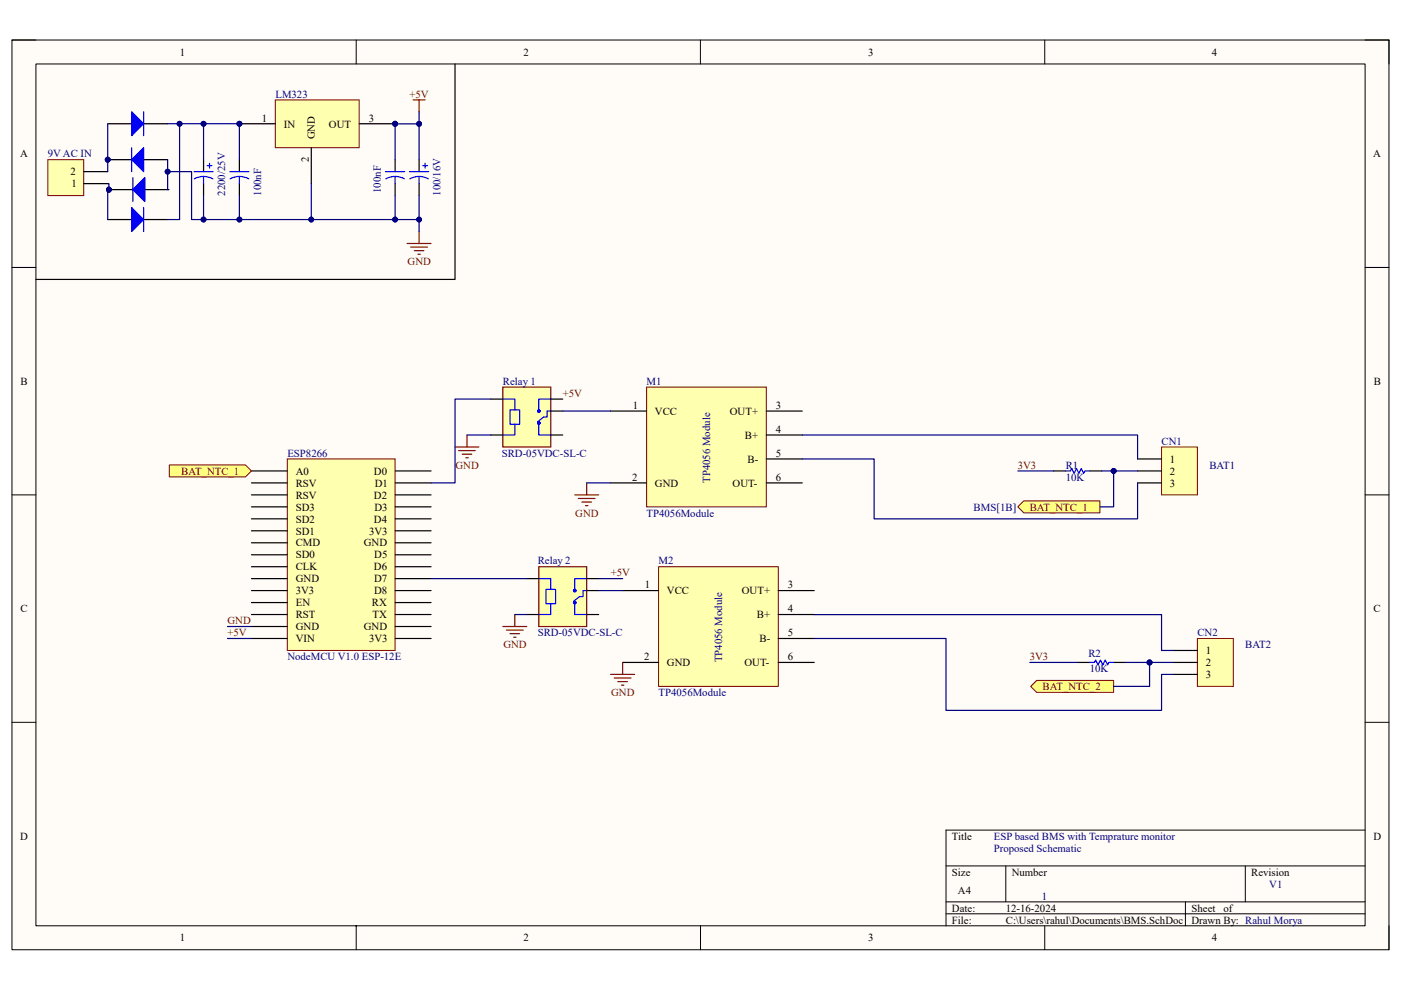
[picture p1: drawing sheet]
<svg xmlns="http://www.w3.org/2000/svg" width="297mm" height="210mm" viewBox="0 0 297 210" stroke-linecap="round" stroke-linejoin="round" font-family="sans-serif">
<path d="M2.5 8.5h292v192.9h-292z" fill="#fffcf8"/>
<path d="M2.5 8.5h292v192.9h-292z" fill="none" stroke="#000" stroke-width=".21"/>
<path d="M7.6 13.6h281.8v182.8h-281.8z" fill="#fffcf8"/>
<g fill="none" stroke="#000" stroke-width=".21">
<path d="M2.5 8.5h5.1M7.6 13.6h281.8v182.8h-281.8zM75.5 8.5v5.1M148.5 8.5v5.1M221.5 8.5v5.1M289.4 8.5h5.1v5.1M2.5 56.7h5.1M289.4 56.7h5.1M2.5 105h5.1M289.4 105h5.1M2.5 153.2h5.1M289.4 153.2h5.1"/>
<path d="M289.4 176.1h-88.8v20.3M75.5 196.4v5M148.5 196.4v5M200.6 183.7h88.8M200.6 191.3h88.8M200.6 193.8h88.8M213.3 183.7v7.6M221.5 196.4v5M251.3 191.3v5.1M264 183.7v7.6M294.5 196.4v5"/>
</g>
<path d="M60.9 97.3h22.9v40.7h-22.9z" fill="#ffffb0"/>
<path d="M60.9 97.3h22.9v40.7h-22.9z" fill="none" stroke="#800000" stroke-width=".21"/>
<g fill="none" stroke="#000" stroke-width=".25">
<path d="M53.3 99.9h7.6M83.8 99.9h7.6M53.3 117.7h7.6M53.3 115.1h7.6M53.3 112.6h7.6M53.3 110h7.6M53.3 107.5h7.6M53.3 105h7.6M53.3 102.4h7.6M83.8 117.7h7.6M83.8 115.1h7.6M83.8 112.6h7.6"/>
<path d="M83.8 110h7.6M83.8 107.5h7.6M83.8 105h7.6M83.8 102.4h7.6M53.3 135.4h7.6M53.3 132.9h7.6M53.3 130.3h7.6M53.3 127.8h7.6M53.3 125.3h7.6M53.3 122.7h7.6M53.3 120.2h7.6M83.8 135.4h7.6"/>
<path d="M83.8 132.9h7.6M83.8 130.3h7.6M83.8 127.8h7.6M83.8 125.3h7.6M83.8 122.7h7.6M83.8 120.2h7.6"/>
</g>
<path d="M106.6 82.1h10.2v12.7h-10.2z" fill="#ffffb0"/>
<path d="M106.6 82.1h10.2v12.7h-10.2z" fill="none" stroke="#800000" stroke-width=".25"/>
<g fill="none" stroke="#00f" stroke-width=".25">
<path d="M106.6 84.6h2.6v2.3h-1.1v3.1h2.1v-3.1h-1M109.2 90v2.3h-2.6M114.2 89.7v2.6h2.6M116.8 87.2h-.8v1.3h-.8l-1.2 1M116.8 84.6h-2.6v2.6"/>
<circle cx="114.2" cy="87.2" r=".25"/>
<circle cx="114.2" cy="89.7" r=".25"/>
</g>
<path d="M104.1 84.6h2.5M104.1 92.3h2.5M116.8 84.6h2.5M116.8 92.3h2.5M116.8 87.2h2.5" fill="none" stroke="#000" stroke-width=".25"/>
<path d="M114.2 120.2h10.2v12.7h-10.2z" fill="#ffffb0"/>
<path d="M114.2 120.2h10.2v12.7h-10.2z" fill="none" stroke="#800000" stroke-width=".25"/>
<g fill="none" stroke="#00f" stroke-width=".25">
<path d="M114.2 122.7h2.6v2.3h-1v3.1h2v-3.1h-1M116.8 128.1v2.2h-2.6M121.9 127.8v2.5h2.5M124.4 125.3h-.8v1.2h-.7l-1.3 1.1M124.4 122.7h-2.5v2.6"/>
<circle cx="121.9" cy="125.3" r=".25"/>
<circle cx="121.9" cy="127.8" r=".25"/>
</g>
<path d="M111.7 122.7h2.5M111.7 130.3h2.5M124.4 122.7h2.5M124.4 130.3h2.5M124.4 125.3h2.5" fill="none" stroke="#000" stroke-width=".25"/>
<path d="M246.3 94.8h7.6v10.2h-7.6z" fill="#ffffb0"/>
<path d="M246.3 94.8h7.6v10.2h-7.6z" fill="none" stroke="#800000" stroke-width=".21"/>
<path d="M241.2 97.3h5.1M241.2 99.9h5.1M241.2 102.4h5.1" fill="none" stroke="#000" stroke-width=".25"/>
<path d="M253.9 135.4h7.6v10.2h-7.6z" fill="#ffffb0"/>
<path d="M253.9 135.4h7.6v10.2h-7.6z" fill="none" stroke="#800000" stroke-width=".21"/>
<path d="M248.8 138h5.1M228.5 140.5h2.5M236.1 140.5h2.6M248.8 140.5h5.1M248.8 143h5.1" fill="none" stroke="#000" stroke-width=".25"/>
<path d="M231 140.5h1l.3-.5 .5 1 .5-1 .5 1 .5-1 .5 1 .3-.5h1" fill="none" stroke="#00f" stroke-width=".25"/>
<path d="M218.5 145.6l1.3-1.3h16.3v2.6h-16.3z" fill-rule="evenodd" fill="#ffff80"/>
<path d="M218.5 145.6l1.3-1.3h16.3v2.6h-16.3z" fill="none" stroke="#800000" stroke-width=".21"/>
<path d="M223.4 99.9h2.6M231 99.9h2.6" fill="none" stroke="#000" stroke-width=".25"/>
<path d="M226 99.9h1l.2-.5 .5 1 .5-1 .5 1 .6-1 .5 1 .2-.5h1" fill="none" stroke="#00f" stroke-width=".25"/>
<path d="M215.8 107.5l1.3-1.3h16.1v2.6h-16.1z" fill-rule="evenodd" fill="#ffff80"/>
<path d="M215.8 107.5l1.3-1.3h16.1v2.6h-16.1z" fill="none" stroke="#800000" stroke-width=".21"/>
<path d="M137.1 82.1h25.4v25.4h-25.4z" fill="#ffffb0"/>
<path d="M137.1 82.1h25.4v25.4h-25.4z" fill="none" stroke="#800000" stroke-width=".21"/>
<path d="M129.5 87.2h7.6M162.5 87.2h7.6M162.5 92.3h7.6M162.5 97.3h7.6M129.5 102.4h7.6M162.5 102.4h7.6" fill="none" stroke="#000" stroke-width=".25"/>
<path d="M139.6 120.2h25.4v25.4h-25.4z" fill="#ffffb0"/>
<path d="M139.6 120.2h25.4v25.4h-25.4z" fill="none" stroke="#800000" stroke-width=".21"/>
<path d="M132 125.3h7.6M165 125.3h7.6M165 130.3h7.6M165 135.4h7.6M132 140.5h7.6M165 140.5h7.6" fill="none" stroke="#000" stroke-width=".25"/>
<circle cx="83.8" cy="26.2" r=".51" fill="#000080"/>
<circle cx="83.8" cy="26.2" r=".51" fill="none" stroke="#000080" stroke-width=".21"/>
<circle cx="50.8" cy="26.2" r=".51" fill="#000080"/>
<circle cx="50.8" cy="26.2" r=".51" fill="none" stroke="#000080" stroke-width=".21"/>
<path d="M58.4 21.2h17.8v10.1h-17.8z" fill="#ffffb0"/>
<path d="M58.4 21.2h17.8v10.1h-17.8z" fill="none" stroke="#800000" stroke-width=".21"/>
<path d="M66 31.3v7.6M76.2 26.2h7.6" fill="none" stroke="#000" stroke-width=".25"/>
<circle cx="83.8" cy="26.2" r=".51" fill="#000080"/>
<circle cx="83.8" cy="26.2" r=".51" fill="none" stroke="#000080" stroke-width=".21"/>
<path d="M50.8 26.2h7.6" fill="none" stroke="#000" stroke-width=".25"/>
<circle cx="50.8" cy="26.2" r=".51" fill="#000080"/>
<circle cx="50.8" cy="26.2" r=".51" fill="none" stroke="#000080" stroke-width=".21"/>
<path d="M10.1 33.9h7.7v7.6h-7.7z" fill="#ffffb0"/>
<path d="M10.1 33.9h7.7v7.6h-7.7z" fill="none" stroke="#800000" stroke-width=".21"/>
<path d="M17.8 38.9h5M17.8 36.4h5M22.8 26.2h5.1M30.5 26.2h5" fill="none" stroke="#000" stroke-width=".26"/>
<path d="M27.9 23.7l2.6 2.5-2.6 2.6z" fill="#00f"/>
<path d="M27.9 23.7l2.6 2.5-2.6 2.6zM30.5 23.7v5.1" fill="none" stroke="#00f" stroke-width=".26"/>
<circle cx="22.8" cy="33.9" r=".51" fill="#000080"/>
<circle cx="22.8" cy="33.9" r=".51" fill="none" stroke="#000080" stroke-width=".21"/>
<path d="M22.8 33.9h5.1M30.5 33.9h5" fill="none" stroke="#000" stroke-width=".26"/>
<circle cx="22.8" cy="33.9" r=".51" fill="#000080"/>
<circle cx="22.8" cy="33.9" r=".51" fill="none" stroke="#000080" stroke-width=".21"/>
<path d="M27.9 33.9l2.6-2.6v5.1z" fill="#00f"/>
<path d="M27.9 33.9l2.6-2.6v5.1zM27.9 31.3v5.1" fill="none" stroke="#00f" stroke-width=".26"/>
<circle cx="23.1" cy="40.2" r=".51" fill="#000080"/>
<circle cx="23.1" cy="40.2" r=".51" fill="none" stroke="#000080" stroke-width=".21"/>
<path d="M23.1 40.2h5.1M30.7 40.2h5.1" fill="none" stroke="#000" stroke-width=".26"/>
<circle cx="23.1" cy="40.2" r=".51" fill="#000080"/>
<circle cx="23.1" cy="40.2" r=".51" fill="none" stroke="#000080" stroke-width=".21"/>
<path d="M28.2 40.2l2.5-2.5v5.1z" fill="#00f"/>
<path d="M28.2 37.7v5.1M28.2 40.2l2.5-2.5v5.1z" fill="none" stroke="#00f" stroke-width=".26"/>
<path d="M22.8 46.6h5.1M30.5 46.6h5" fill="none" stroke="#000" stroke-width=".25"/>
<path d="M27.9 44l2.6 2.6-2.6 2.5z" fill="#00f"/>
<g fill="none" stroke="#00f" stroke-width=".25">
<path d="M41.1 36.4h4.1M41.2 37.9a4.1 4.1 0 0 1 3.9 0M43.2 37.4v1.5M43.9 35.1h1M44.4 34.6v1M48.7 36.4h4.1M48.8 37.9a4.1 4.1 0 0 1 3.9 0M50.8 37.4v1.5M81.7 36.4h4.1M81.8 37.9a4.1 4.1 0 0 1 3.9 0M83.8 37.4v1.5M86.8 36.4h4.1"/>
<path d="M86.9 37.9a4.1 4.1 0 0 1 3.9 0M88.9 37.4v1.5M89.6 35.1h1M90.1 34.6v1M27.9 44l2.6 2.6-2.6 2.5zM30.5 44v5.1"/>
</g>
<path d="M96.5 13.6v45.7h-88.9M43.2 33.9v2.5M43.2 38.9v2.6M50.8 33.9v2.5M50.8 38.9v2.6M83.8 33.9v2.5M83.8 38.9v2.6M88.9 33.9v2.5M88.9 38.9v2.6" fill="none" stroke="#000" stroke-width=".25"/>
<g fill="none" stroke="#800000" stroke-width=".25">
<path d="M87.6 21.2h2.5M88.9 21.2v2.5M86.3 51.6h5.1M87.1 52.4h3.5M87.8 53.2h2.1M88.6 53.9h.5M88.9 49.1v2.5M96.5 94.8h5M97.2 95.6h3.6M98 96.3h2M98.8 97.1h.5M99 92.3v2.5"/>
<path d="M121.9 105h5M122.6 105.7h3.6M123.4 106.5h2M124.1 107.3h.5M124.4 102.4v2.6M106.6 132.9h5.1M107.4 133.6h3.5M108.1 134.4h2.1M108.9 135.2h.5M109.2 130.3v2.6M129.5 143h5.1M130.2 143.8h3.6"/>
<path d="M131 144.6h2M131.8 145.3h.5M132 140.5v2.5"/>
</g>
<path d="M35.9 98.6h16.1l1.3 1.3-1.3 1.3h-16.1z" fill-rule="evenodd" fill="#ffff80"/>
<path d="M35.9 98.6h16.1l1.3 1.3-1.3 1.3h-16.1z" fill="none" stroke="#800000" stroke-width=".21"/>
<path d="M48.2 132.9h5.1M243.7 140.5v5.1h-7.6" fill="none" stroke="#000080" stroke-width=".25"/>
<circle cx="243.7" cy="140.5" r=".51" fill="#000080"/>
<circle cx="243.7" cy="140.5" r=".51" fill="none" stroke="#000080" stroke-width=".21"/>
<path d="M119.3 87.2h10.2M124.4 102.4h5.1M48.2 135.4h5.1M243.7 140.5h5.1" fill="none" stroke="#000080" stroke-width=".25"/>
<circle cx="243.7" cy="140.5" r=".51" fill="#000080"/>
<circle cx="243.7" cy="140.5" r=".51" fill="none" stroke="#000080" stroke-width=".21"/>
<path d="M99 92.3h5.1M104.1 84.6h-7.6v17.8h-5.1M215.8 99.9h7.6M236.1 99.9h5.1M91.4 122.7h20.3M126.9 122.7h5.1M126.9 125.3h5.1" fill="none" stroke="#000080" stroke-width=".25"/>
<circle cx="236.1" cy="99.9" r=".51" fill="#000080"/>
<circle cx="236.1" cy="99.9" r=".51" fill="none" stroke="#000080" stroke-width=".21"/>
<path d="M236.1 99.9v7.6h-2.9" fill="none" stroke="#000080" stroke-width=".25"/>
<circle cx="236.1" cy="99.9" r=".51" fill="#000080"/>
<circle cx="236.1" cy="99.9" r=".51" fill="none" stroke="#000080" stroke-width=".21"/>
<path d="M170.1 97.3h15.2v12.7h55.9v-7.6M170.1 92.3h71.1v5M233.6 99.9h2.5M218.3 140.5h10.2" fill="none" stroke="#000080" stroke-width=".25"/>
<circle cx="236.1" cy="99.9" r=".51" fill="#000080"/>
<circle cx="236.1" cy="99.9" r=".51" fill="none" stroke="#000080" stroke-width=".21"/>
<path d="M238.7 140.5h5" fill="none" stroke="#000080" stroke-width=".25"/>
<circle cx="243.7" cy="140.5" r=".51" fill="#000080"/>
<circle cx="243.7" cy="140.5" r=".51" fill="none" stroke="#000080" stroke-width=".21"/>
<path d="M172.6 135.4h28v15.3h45.7v-7.7h2.5M172.6 130.4h73.7v7.6h2.5" fill="none" stroke="#000080" stroke-width=".25"/>
<path d="M22.8 38.9h.3v1.3" fill="none" stroke="#000080" stroke-width=".26"/>
<circle cx="23.1" cy="40.2" r=".51" fill="#000080"/>
<circle cx="23.1" cy="40.2" r=".51" fill="none" stroke="#000080" stroke-width=".21"/>
<path d="M23.1 40.2h-.3v6.4" fill="none" stroke="#000080" stroke-width=".25"/>
<circle cx="23.1" cy="40.2" r=".51" fill="#000080"/>
<circle cx="23.1" cy="40.2" r=".51" fill="none" stroke="#000080" stroke-width=".21"/>
<path d="M22.8 26.2v10.2" fill="none" stroke="#000080" stroke-width=".26"/>
<circle cx="22.8" cy="33.9" r=".51" fill="#000080"/>
<circle cx="22.8" cy="33.9" r=".51" fill="none" stroke="#000080" stroke-width=".21"/>
<path d="M66 38.9v7.7" fill="none" stroke="#000080" stroke-width=".25"/>
<circle cx="66" cy="46.6" r=".51" fill="#000080"/>
<circle cx="66" cy="46.6" r=".51" fill="none" stroke="#000080" stroke-width=".21"/>
<path d="M35.5 26.2h15.3v7.7" fill="none" stroke="#000080" stroke-width=".25"/>
<circle cx="38.1" cy="26.2" r=".51" fill="#000080"/>
<circle cx="38.1" cy="26.2" r=".51" fill="none" stroke="#000080" stroke-width=".21"/>
<circle cx="43.2" cy="26.2" r=".51" fill="#000080"/>
<circle cx="43.2" cy="26.2" r=".51" fill="none" stroke="#000080" stroke-width=".21"/>
<circle cx="50.8" cy="26.2" r=".51" fill="#000080"/>
<circle cx="50.8" cy="26.2" r=".51" fill="none" stroke="#000080" stroke-width=".21"/>
<path d="M88.9 23.7v2.6h-5.1v7.6" fill="none" stroke="#000080" stroke-width=".25"/>
<circle cx="83.8" cy="26.2" r=".51" fill="#000080"/>
<circle cx="83.8" cy="26.2" r=".51" fill="none" stroke="#000080" stroke-width=".21"/>
<circle cx="88.9" cy="26.3" r=".51" fill="#000080"/>
<circle cx="88.9" cy="26.3" r=".51" fill="none" stroke="#000080" stroke-width=".21"/>
<path d="M50.8 41.5v5.1" fill="none" stroke="#000080" stroke-width=".25"/>
<circle cx="50.8" cy="46.6" r=".51" fill="#000080"/>
<circle cx="50.8" cy="46.6" r=".51" fill="none" stroke="#000080" stroke-width=".21"/>
<path d="M88.9 41.5v5.1" fill="none" stroke="#000080" stroke-width=".25"/>
<circle cx="88.9" cy="46.6" r=".51" fill="#000080"/>
<circle cx="88.9" cy="46.6" r=".51" fill="none" stroke="#000080" stroke-width=".21"/>
<path d="M88.9 26.3v7.6" fill="none" stroke="#000080" stroke-width=".25"/>
<circle cx="88.9" cy="26.3" r=".51" fill="#000080"/>
<circle cx="88.9" cy="26.3" r=".51" fill="none" stroke="#000080" stroke-width=".21"/>
<path d="M83.8 41.5v5.1" fill="none" stroke="#000080" stroke-width=".25"/>
<circle cx="83.8" cy="46.6" r=".51" fill="#000080"/>
<circle cx="83.8" cy="46.6" r=".51" fill="none" stroke="#000080" stroke-width=".21"/>
<path d="M35.5 33.9v6.3h.3" fill="none" stroke="#000080" stroke-width=".26"/>
<circle cx="35.5" cy="36.4" r=".51" fill="#000080"/>
<circle cx="35.5" cy="36.4" r=".51" fill="none" stroke="#000080" stroke-width=".21"/>
<path d="M38.1 26.2v20.4h-2.6" fill="none" stroke="#000080" stroke-width=".25"/>
<circle cx="38.1" cy="26.2" r=".51" fill="#000080"/>
<circle cx="38.1" cy="26.2" r=".51" fill="none" stroke="#000080" stroke-width=".21"/>
<path d="M43.2 41.5v5.1" fill="none" stroke="#000080" stroke-width=".25"/>
<circle cx="43.2" cy="46.6" r=".51" fill="#000080"/>
<circle cx="43.2" cy="46.6" r=".51" fill="none" stroke="#000080" stroke-width=".21"/>
<path d="M43.2 26.2v7.7" fill="none" stroke="#000080" stroke-width=".25"/>
<circle cx="43.2" cy="26.2" r=".51" fill="#000080"/>
<circle cx="43.2" cy="26.2" r=".51" fill="none" stroke="#000080" stroke-width=".21"/>
<path d="M35.5 36.4h5.1v10.2h48.3v2.5" fill="none" stroke="#000080" stroke-width=".25"/>
<circle cx="35.5" cy="36.4" r=".51" fill="#000080"/>
<circle cx="35.5" cy="36.4" r=".51" fill="none" stroke="#000080" stroke-width=".21"/>
<circle cx="43.2" cy="46.6" r=".51" fill="#000080"/>
<circle cx="43.2" cy="46.6" r=".51" fill="none" stroke="#000080" stroke-width=".21"/>
<circle cx="50.8" cy="46.6" r=".51" fill="#000080"/>
<circle cx="50.8" cy="46.6" r=".51" fill="none" stroke="#000080" stroke-width=".21"/>
<circle cx="66" cy="46.6" r=".51" fill="#000080"/>
<circle cx="66" cy="46.6" r=".51" fill="none" stroke="#000080" stroke-width=".21"/>
<circle cx="83.8" cy="46.6" r=".51" fill="#000080"/>
<circle cx="83.8" cy="46.6" r=".51" fill="none" stroke="#000080" stroke-width=".21"/>
<circle cx="88.9" cy="46.6" r=".51" fill="#000080"/>
<circle cx="88.9" cy="46.6" r=".51" fill="none" stroke="#000080" stroke-width=".21"/>
<path d="M109.2 130.3h2.5" fill="none" stroke="#000080" stroke-width=".25"/>
<g font-size="2.3">
<text x="38.2" y="11.8">1</text>
<text x="111" y="11.8">2</text>
<text x="184.1" y="11.8">3</text>
<text x="256.9" y="11.8">4</text>
<text x="55.5" y="25.8">1</text>
<text x="60.2" y="27.1">IN</text>
<text x="66.8" y="29.6" transform="rotate(-90 66.8 29.6)">GND</text>
<text x="69.7" y="27.1">OUT</text>
<text x="78.2" y="25.8">3</text>
<text x="4.3" y="33.4">A</text>
<text x="65.5" y="34.4" transform="rotate(-90 65.5 34.4)">2</text>
<text x="291.1" y="33.4">A</text>
<text x="14.9" y="37.2">2</text>
<text x="15.1" y="39.8">1</text>
<text x="4.4" y="81.6">B</text>
<text x="291.2" y="81.6">B</text>
<text x="134.2" y="86.7">1</text>
<text x="138.9" y="88">VCC</text>
<text x="154.7" y="88">OUT+</text>
<text x="164.5" y="86.7">3</text>
<text x="157.9" y="93">B+</text>
<text x="164.5" y="91.8">4</text>
<text x="62.7" y="100.7">A0</text>
<text x="79.3" y="100.7">D0</text>
<text x="134" y="101.9">2</text>
<text x="158.5" y="98.1">B-</text>
<text x="164.5" y="96.9">5</text>
<text x="164.5" y="101.9">6</text>
<text x="248" y="98.1">1</text>
<text x="248" y="100.7">2</text>
<text x="62.7" y="105.7">RSV</text>
<text x="62.7" y="103.2">RSV</text>
<text x="79.3" y="105.7">D2</text>
<text x="79.5" y="103.2">D1</text>
<text x="138.9" y="103.2">GND</text>
<text x="155.3" y="103.2">OUT-</text>
<text x="248" y="103.2">3</text>
<text x="62.7" y="113.4">SD1</text>
<text x="62.7" y="110.8">SD2</text>
<text x="62.7" y="108.3">SD3</text>
<text x="78.2" y="113.4">3V3</text>
<text x="79.3" y="110.8">D4</text>
<text x="79.4" y="108.3">D3</text>
<text x="62.7" y="118.4">SD0</text>
<text x="62.7" y="115.9">CMD</text>
<text x="77.1" y="115.9">GND</text>
<text x="79.4" y="118.4">D5</text>
<text x="62.7" y="123.5">GND</text>
<text x="62.7" y="121">CLK</text>
<text x="79.3" y="121">D6</text>
<text x="79.3" y="123.5">D7</text>
<text x="136.7" y="124.8">1</text>
<text x="167" y="124.8">3</text>
<text x="4.4" y="129.9">C</text>
<text x="62.7" y="131.1">RST</text>
<text x="62.7" y="128.6">EN</text>
<text x="62.7" y="126.1">3V3</text>
<text x="78.8" y="128.6">RX</text>
<text x="79" y="131.1">TX</text>
<text x="79.3" y="126.1">D8</text>
<text x="141.4" y="126.1">VCC</text>
<text x="157.3" y="126.1">OUT+</text>
<text x="160.5" y="131.1">B+</text>
<text x="167" y="129.9">4</text>
<text x="291.2" y="129.9">C</text>
<text x="62.7" y="136.2">VIN</text>
<text x="62.7" y="133.7">GND</text>
<text x="77.1" y="133.7">GND</text>
<text x="78.2" y="136.2">3V3</text>
<text x="161.1" y="136.2">B-</text>
<text x="167" y="134.9">5</text>
<text x="136.5" y="140">2</text>
<text x="141.4" y="141.3">GND</text>
<text x="157.9" y="141.3">OUT-</text>
<text x="167" y="140">6</text>
<text x="255.6" y="138.7">1</text>
<text x="255.6" y="141.3">2</text>
<text x="255.6" y="143.8">3</text>
<text x="4.3" y="178.1">D</text>
<text x="201.8" y="178.1">Title</text>
<text x="291.2" y="178.1">D</text>
<text x="201.8" y="185.7">Size</text>
<text x="214.5" y="185.7">Number</text>
<text x="265.3" y="185.7">Revision</text>
<text x="203.1" y="189.5">A4</text>
<text x="201.8" y="193.3">Date:</text>
<text x="201.8" y="195.9">File:</text>
<text x="213.2" y="193.3">12-16-2024</text>
<text x="213.3" y="195.9">C:\Users\rahul\Documents\BMS.SchDoc</text>
<text x="252.6" y="195.9">Drawn By: Rahul Morya</text>
<text x="252.6" y="193.3">Sheet</text>
<text x="259.4" y="193.3">of</text>
<text x="38.2" y="199.7">1</text>
<text x="111" y="199.7">2</text>
<text x="184.1" y="199.7">3</text>
<text x="256.9" y="199.7">4</text>
</g>
<g font-size="2.3" fill="#000080">
<text x="58.4" y="20.7">LM323</text>
<text x="10.2" y="33.4">9V AC IN</text>
<text x="47.7" y="41.5" transform="rotate(-90 47.7 41.5)">2200/25V</text>
<text x="55.3" y="41.5" transform="rotate(-90 55.3 41.5)">100nF</text>
<text x="80.7" y="40.9" transform="rotate(-90 80.7 40.9)">100nF</text>
<text x="93.4" y="41.5" transform="rotate(-90 93.4 41.5)">100/16V</text>
<text x="106.6" y="81.6">Relay 1</text>
<text x="137.1" y="81.6">M1</text>
<text x="246.3" y="94.3">CN1</text>
<text x="60.9" y="96.9">ESP8266</text>
<text x="106.4" y="96.9">SRD-05VDC-SL-C</text>
<text x="226" y="101.9">10K</text>
<text x="226" y="99.4">R1</text>
<text x="256.4" y="99.4">BAT1</text>
<text x="150.6" y="102.4" transform="rotate(-90 150.6 102.4)">TP4056 Module</text>
<text x="137.1" y="109.6">TP4056Module</text>
<text x="206.4" y="108.3">BMS[1B]</text>
<text x="114" y="119.7">Relay 2</text>
<text x="139.6" y="119.7">M2</text>
<text x="114" y="134.9">SRD-05VDC-SL-C</text>
<text x="253.9" y="134.9">CN2</text>
<text x="264" y="137.5">BAT2</text>
<text x="60.9" y="140">NodeMCU V1.0 ESP-12E</text>
<text x="153.1" y="140.5" transform="rotate(-90 153.1 140.5)">TP4056 Module</text>
<text x="230.8" y="139.3">R2</text>
<text x="231" y="142.6">10K</text>
<text x="139.6" y="147.6">TP4056Module</text>
<text x="210.7" y="178.1">ESP based BMS with Temprature monitor</text>
<text x="210.7" y="180.6">Proposed Schematic</text>
<text x="220.9" y="190.8">1</text>
<text x="269.1" y="188.3">V1</text>
</g>
<g font-size="2.3" fill="#800000">
<text x="86.8" y="20.7">+5V</text>
<text x="86.4" y="56.2">GND</text>
<text x="119.3" y="84.2">+5V</text>
<text x="38.4" y="100.7">BAT_NTC_1</text>
<text x="96.6" y="99.4">GND</text>
<text x="215.8" y="99.4">3V3</text>
<text x="122" y="109.6">GND</text>
<text x="218.3" y="108.3">BAT_NTC_1</text>
<text x="129.5" y="122.3">+5V</text>
<text x="48.2" y="134.9">+5V</text>
<text x="48.2" y="132.4">GND</text>
<text x="106.7" y="137.5">GND</text>
<text x="218.3" y="140">3V3</text>
<text x="129.6" y="147.6">GND</text>
<text x="221.1" y="146.4">BAT_NTC_2</text>
</g>
</svg>
